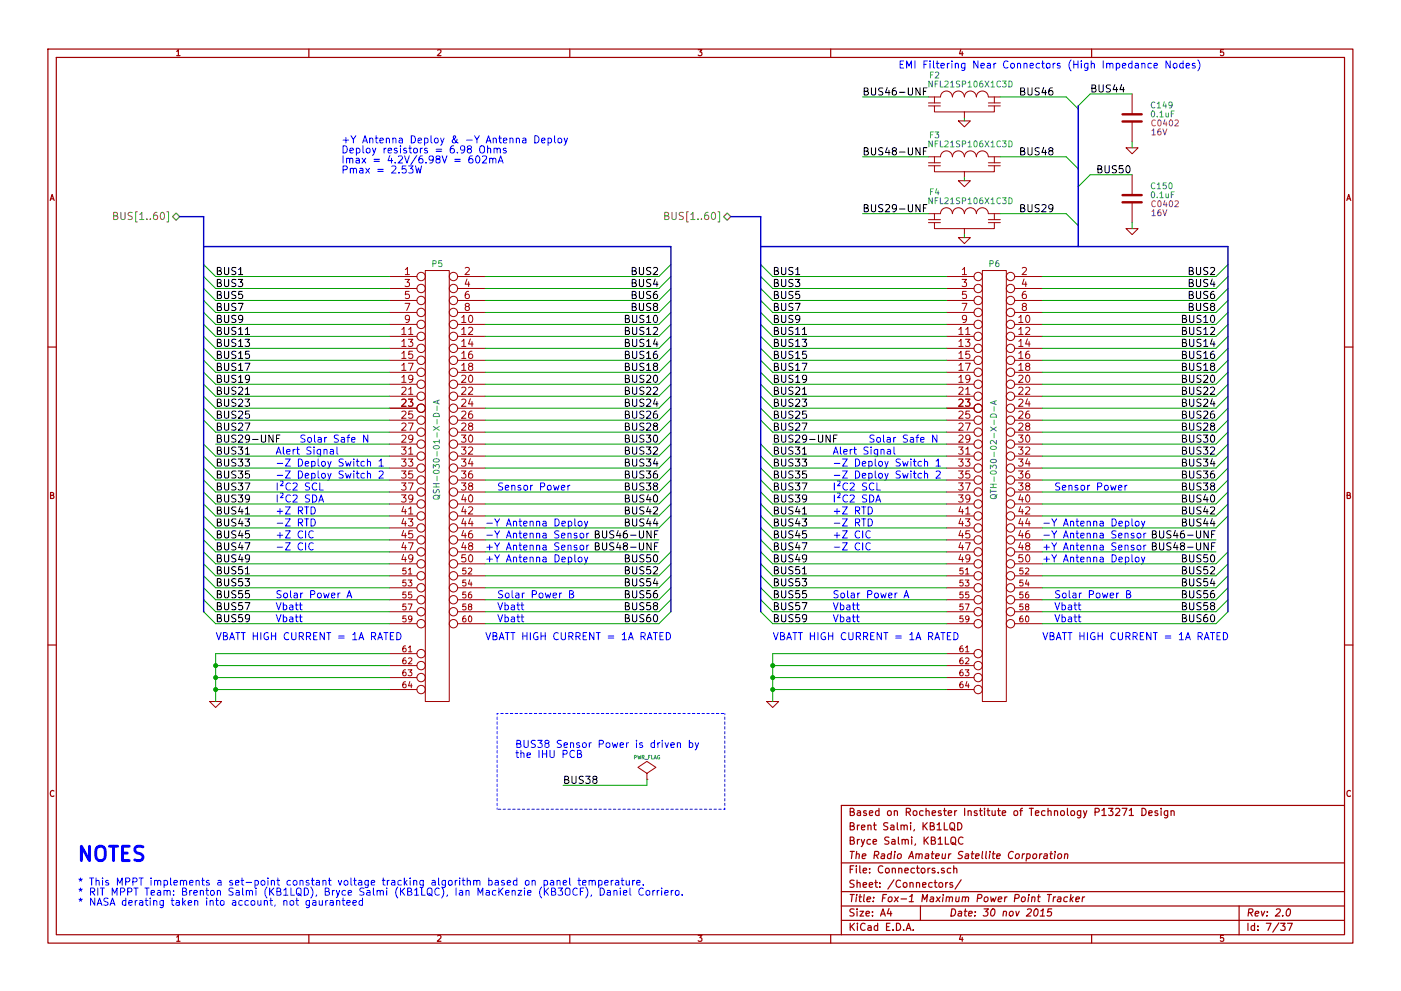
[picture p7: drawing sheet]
<svg xmlns="http://www.w3.org/2000/svg" width="297mm" height="210mm" viewBox="0 0 297 210" stroke-linecap="round" stroke-linejoin="round" font-family="sans-serif">
<g fill="none" stroke="#a00000" stroke-width=".25">
<path d="M10.2 10.4h276.6v189.7h-276.6zM11.9 12.2h273.2v186.1h-273.2zM65.5 10.4v1.8M120.8 10.4v1.8M176.1 10.4v1.8M231.4 10.4v1.8M10.2 73.6h1.7M285.1 73.6h1.7M10.2 136.8h1.7M285.1 136.8h1.7M201.4 174.8a.5 .5 0 0 1 .6-.3 .5 .5 0 0 1 .4 .6l-.1 .8-.3 .2a.53 .53 0 0 1-.6-.5zM201.7 177.8a.5 .5 0 0 1 .6-.2 .5 .5 0 0 1 .3 .5v.8l-.3 .2a.53 .53 0 0 1-.7-.5z"/>
<path d="M201.7 175.7l.8 .5M201.9 178.8l.8 .5M203 174.5a.77 .77 0 0 1 .9 .8 .77 .77 0 0 1-.9 .8zM204.2 177.7a.72 .72 0 0 0-1 .5 .72 .72 0 0 0 .7 .9l.3-.1M236.5 171.6l.6-.1 .3 .4-.9 1.1h.9M237.9 171.5h1l-.6 1.5M239.4 171.9l.5-.4v1.5M239.4 173h.9M242.1 171.5a.77 .77 0 0 1 .9 .8 .77 .77 0 0 1-.9 .7zM243.6 172.5l.7-.1-.1-.3-.4-.1-.2 .2v.7h.6M245.4 172.1l-.3-.1-.2 .2v.2l.5 .2v.3h-.5M246.2 171.5v.1"/>
<path d="M246.2 172v1M247.6 172v1.2l-.3 .3h-.4M247.6 172.1l-.5-.1-.3 .3 .1 .6 .2 .1 .5-.1M248.3 172.2l.1-.1a.36 .36 0 0 1 .5 .1v.8M248.3 172v1M285.1 170.9h-106.7v27.4M65.5 198.3v1.8M120.8 198.3v1.8M176.1 198.3v1.8M178.4 183.1h106.7M178.4 189.2h106.7M178.4 195.3h106.7"/>
<path d="M178.4 192.2h106.7M188.5 192.8l-.4 1h1M188.8 193.3v1.1M192.1 197.4l.5-1.5 .5 1.5M192.3 197h.7M193.6 197.3v.1M195.1 192.2v3.1M199.1 187.4l.3-.2 .4 .2v.7l-.2 .2-.5-.2zM200.2 184.3l-.4-.1-.2 .2 .1 .2 .5 .2v.3h-.6M200.5 187.2v1.1M200.9 187.2l-.4 .3M201.6 184.3l-.5-.1-.3 .3 .1 .6 .2 .1 .5-.1"/>
<path d="M202 187.3l-.4-.1-.2 .3v.2l.6 .1v.4h-.6M202.2 184.3h.1a.36 .36 0 0 1 .6 .1v.8M202.2 183.7v1.5M203.8 186.7l-1.3 1.9M219.1 181.3l.3-.2 .4 .2-.1 .7-.3 .2-.4-.2zM219.4 193l.3-.2a.78 .78 0 0 1 .5 .7 .78 .78 0 0 1-.4 .7l-.3 .2-.3-.3v-.7zM220.5 181.1l-.1 1.1M220.5 194.4h.9M220.7 193.3l.5-.5-.2 1.6M220.9 181.1l-.5 .4M221.4 181.2h.6v1M222 181.5l-.6 .2-.1 .3 .2 .2 .5-.1"/>
<path d="M222.1 189.8h.8M222.5 189.8l-.2 1.5M222.6 181.1h.6M222.9 180.6l-.2 1.4 .4 .2M223 192.8h-.8l-.1 .8 .2-.2 .5 .1 .2 .2-.2 .5-.2 .2-.6-.2M223.4 190.3l-.1 1M223.7 181.1l-.2 1.1M223.7 180.6v.2M223.8 190.3l-.5 .3M224.3 190.4h.6v.9M224.4 181.3l.2-.2 .4 .2-.1 .7-.2 .2-.4-.2zM224.9 190.7l-.6 .1-.1 .3 .2 .2 .5-.1"/>
<path d="M225.8 181.3l.2-.2 .3 .1v1M225.8 181.1l-.1 1.1M226.3 190.4l-.4-.1-.3 .3v.6l.2 .1 .4-.1M227.1 189.8l-.2 1.5M227.1 190.7l.4 .6M227.6 190.3l-.7 .6M228.1 190.8l.8-.1-.1-.3h-.6l-.1 .7 .2 .2 .4-.1M229.5 190.3l-.1 1M230 190.3l-.5 .3M231.4 198.3v1.8M262.7 192.2v6.1M271.5 195.9h1l-.5 .6 .4 .1v.7l-.2 .1-.7-.1"/>
<path d="M272.9 193l.3-.2a.78 .78 0 0 1 .5 .7 .78 .78 0 0 1-.3 .7l-.4 .2-.3-.3v-.7zM273 195.9h1l-.7 1.5"/>
</g>
<g fill="none" stroke="#a00000" stroke-width=".21">
<path d="M240 19.9v4.4M196.8 20.6h2.6a1.26 1.26 0 0 1 1.3-1.3 1.26 1.26 0 0 1 1.2 1.3 1.27 1.27 0 0 1 1.3-1.3 1.27 1.27 0 0 1 1.3 1.3 1.27 1.27 0 0 1 1.2-1.3 1.27 1.27 0 0 1 1.3 1.3M196.8 33.3h2.6a1.26 1.26 0 0 1 1.3-1.3 1.26 1.26 0 0 1 1.2 1.3 1.27 1.27 0 0 1 1.3-1.3 1.27 1.27 0 0 1 1.3 1.3 1.27 1.27 0 0 1 1.2-1.3 1.27 1.27 0 0 1 1.3 1.3M196.8 22.5h2.6M196.8 21.8h2.6M196.8 35.2h2.6M196.8 34.5h2.6M198.1 22.5v1.2h6.4M198.1 35.2v1.2h6.4M198.1 20.6v1.2M198.1 33.3v1.2M203.2 25.6h2.5l-1.2 1.3z"/>
<path d="M203.2 38.3h2.5l-1.2 1.3zM204.5 23.7v1.3M204.5 36.4v1.3M207 20.6a1.26 1.26 0 0 1 1.3-1.3 1.26 1.26 0 0 1 1.2 1.3h2.6M207 33.3a1.26 1.26 0 0 1 1.3-1.3 1.26 1.26 0 0 1 1.2 1.3h2.6M209.5 22.5h2.6M209.5 21.8h2.6M209.5 35.2h2.6M209.5 34.5h2.6M210.8 22.5v1.2h-6.3M210.8 35.2v1.2h-6.3M210.8 20.6v1.2"/>
<path d="M210.8 33.3v1.2M238.8 31.4h2.5l-1.3 1.2zM240 25.8v4.3M240 37.1v4.3M82.5 58.7h5.9M90.2 57.4h5v91.4h-5zM97 58.7h5.9M196.8 45.3h2.6a1.26 1.26 0 0 1 1.3-1.2 1.26 1.26 0 0 1 1.2 1.2 1.27 1.27 0 0 1 1.3-1.2 1.27 1.27 0 0 1 1.3 1.2 1.27 1.27 0 0 1 1.2-1.2 1.27 1.27 0 0 1 1.3 1.2M196.8 47.2h2.6M196.8 46.6h2.6M198.1 47.2v1.3h6.4M198.1 45.3v1.3"/>
<path d="M200.7 58.7h5.8M203.2 50.4h2.5l-1.2 1.3zM204.5 48.5v1.3M207 45.3a1.26 1.26 0 0 1 1.3-1.2 1.26 1.26 0 0 1 1.2 1.2h2.6M208.3 57.4h5.1v91.4h-5.1zM209.5 47.2h2.6M209.5 46.6h2.6M210.8 47.2v1.3h-6.3M210.8 45.3v1.3M215.1 58.7h5.9M238.8 48.5h2.5l-1.3 1.3zM240 42.9v4.3"/>
<path d="M82.5 61.2h5.9M82.5 63.7h5.9M82.5 66.3h5.9M82.5 68.8h5.9M82.5 71.4h5.9M82.5 73.9h5.9M82.5 76.4h5.9M82.5 79h5.9M97 61.2h5.9M97 63.7h5.9M97 66.3h5.9M97 68.8h5.9"/>
<path d="M97 71.4h5.9M97 73.9h5.9M97 76.4h5.9M97 79h5.9M200.7 61.2h5.8M200.7 63.7h5.8M200.7 66.3h5.8M200.7 68.8h5.8M200.7 71.4h5.8M200.7 73.9h5.8M200.7 76.4h5.8M200.7 79h5.8"/>
<path d="M215.1 61.2h5.9M215.1 63.7h5.9M215.1 66.3h5.9M215.1 68.8h5.9M215.1 71.4h5.9M215.1 73.9h5.9M215.1 76.4h5.9M215.1 79h5.9M82.5 81.5h5.9M82.5 94.2h5.9M82.5 84.1h5.9M82.5 96.8h5.9"/>
<path d="M82.5 86.6h5.9M82.5 99.3h5.9M82.5 89.1h5.9M82.5 91.7h5.9M97 81.5h5.9M97 94.2h5.9M97 84.1h5.9M97 96.8h5.9M97 86.6h5.9M97 99.3h5.9M97 89.1h5.9M97 91.7h5.9"/>
<path d="M200.7 81.5h5.8M200.7 94.2h5.8M200.7 84.1h5.8M200.7 96.8h5.8M200.7 86.6h5.8M200.7 99.3h5.8M200.7 89.1h5.8M200.7 91.7h5.8M215.1 81.5h5.9M215.1 94.2h5.9M215.1 84.1h5.9M215.1 96.8h5.9"/>
<path d="M215.1 86.6h5.9M215.1 99.3h5.9M215.1 89.1h5.9M215.1 91.7h5.9M82.5 106.9h5.9M82.5 119.6h5.9M82.5 109.5h5.9M82.5 112h5.9M82.5 101.8h5.9M82.5 114.5h5.9M82.5 104.4h5.9M82.5 117.1h5.9"/>
<path d="M97 106.9h5.9M97 119.6h5.9M97 109.5h5.9M97 112h5.9M97 101.8h5.9M97 114.5h5.9M97 104.4h5.9M97 117.1h5.9M200.7 106.9h5.8M200.7 119.6h5.8M200.7 109.5h5.8M200.7 112h5.8"/>
<path d="M200.7 101.8h5.8M200.7 114.5h5.8M200.7 104.4h5.8M200.7 117.1h5.8M215.1 106.9h5.9M215.1 119.6h5.9M215.1 109.5h5.9M215.1 112h5.9M215.1 101.8h5.9M215.1 114.5h5.9M215.1 104.4h5.9M215.1 117.1h5.9"/>
<path d="M82.5 132.3h5.9M82.5 122.2h5.9M82.5 138.7h5.9M82.5 124.7h5.9M82.5 127.2h5.9M82.5 129.8h5.9M97 132.3h5.9M97 122.2h5.9M97 124.7h5.9M97 127.2h5.9M97 129.8h5.9M200.7 132.3h5.8"/>
<path d="M200.7 122.2h5.8M200.7 138.7h5.8M200.7 124.7h5.8M200.7 127.2h5.8M200.7 129.8h5.8M215.1 132.3h5.9M215.1 122.2h5.9M215.1 124.7h5.9M215.1 127.2h5.9M215.1 129.8h5.9M44.4 148.8h2.6l-1.3 1.3zM82.5 141.2h5.9"/>
<path d="M82.5 143.8h5.9M82.5 146.3h5.9M162.6 148.8h2.5l-1.3 1.3zM200.7 141.2h5.8M200.7 143.8h5.8M200.7 146.3h5.8M137.2 165.3h.1M137.2 164.1l1.9-1.3-1.9-1.3-1.9 1.3 1.9 1.3v1.2"/>
<circle cx="89.3" cy="58.7" r=".89"/>
<circle cx="96.1" cy="58.7" r=".89"/>
<circle cx="207.4" cy="58.7" r=".89"/>
<circle cx="214.2" cy="58.7" r=".89"/>
<circle cx="89.3" cy="61.2" r=".89"/>
<circle cx="89.3" cy="71.4" r=".89"/>
<circle cx="89.3" cy="68.8" r=".89"/>
<circle cx="89.3" cy="73.9" r=".89"/>
<circle cx="89.3" cy="76.4" r=".89"/>
<circle cx="89.3" cy="63.7" r=".89"/>
<circle cx="89.3" cy="79" r=".89"/>
<circle cx="89.3" cy="66.3" r=".89"/>
<circle cx="96.1" cy="61.2" r=".89"/>
<circle cx="96.1" cy="68.8" r=".89"/>
<circle cx="96.1" cy="66.3" r=".89"/>
<circle cx="96.1" cy="73.9" r=".89"/>
<circle cx="96.1" cy="63.7" r=".89"/>
<circle cx="96.1" cy="76.4" r=".89"/>
<circle cx="96.1" cy="79" r=".89"/>
<circle cx="96.1" cy="71.4" r=".89"/>
<circle cx="207.4" cy="63.7" r=".89"/>
<circle cx="207.4" cy="71.4" r=".89"/>
<circle cx="207.4" cy="66.3" r=".89"/>
<circle cx="207.4" cy="79" r=".89"/>
<circle cx="207.4" cy="61.2" r=".89"/>
<circle cx="207.4" cy="68.8" r=".89"/>
<circle cx="207.4" cy="73.9" r=".89"/>
<circle cx="207.4" cy="76.4" r=".89"/>
<circle cx="214.2" cy="61.2" r=".89"/>
<circle cx="214.2" cy="66.3" r=".89"/>
<circle cx="214.2" cy="79" r=".89"/>
<circle cx="214.2" cy="76.4" r=".89"/>
<circle cx="214.2" cy="71.4" r=".89"/>
<circle cx="214.2" cy="63.7" r=".89"/>
<circle cx="214.2" cy="68.8" r=".89"/>
<circle cx="214.2" cy="73.9" r=".89"/>
<circle cx="89.3" cy="86.6" r=".89"/>
<circle cx="89.3" cy="81.5" r=".89"/>
<circle cx="89.3" cy="94.2" r=".89"/>
<circle cx="89.3" cy="89.1" r=".89"/>
<circle cx="89.3" cy="91.7" r=".89"/>
<circle cx="89.3" cy="84.1" r=".89"/>
<circle cx="89.3" cy="96.8" r=".89"/>
<circle cx="89.3" cy="99.3" r=".89"/>
<circle cx="96.1" cy="84.1" r=".89"/>
<circle cx="96.1" cy="94.2" r=".89"/>
<circle cx="96.1" cy="96.8" r=".89"/>
<circle cx="96.1" cy="91.7" r=".89"/>
<circle cx="96.1" cy="81.5" r=".89"/>
<circle cx="96.1" cy="86.6" r=".89"/>
<circle cx="96.1" cy="89.1" r=".89"/>
<circle cx="96.1" cy="99.3" r=".89"/>
<circle cx="207.4" cy="91.7" r=".89"/>
<circle cx="207.4" cy="89.1" r=".89"/>
<circle cx="207.4" cy="86.6" r=".89"/>
<circle cx="207.4" cy="84.1" r=".89"/>
<circle cx="207.4" cy="99.3" r=".89"/>
<circle cx="207.4" cy="81.5" r=".89"/>
<circle cx="207.4" cy="94.2" r=".89"/>
<circle cx="207.4" cy="96.8" r=".89"/>
<circle cx="214.2" cy="91.7" r=".89"/>
<circle cx="214.2" cy="99.3" r=".89"/>
<circle cx="214.2" cy="96.8" r=".89"/>
<circle cx="214.2" cy="81.5" r=".89"/>
<circle cx="214.2" cy="86.6" r=".89"/>
<circle cx="214.2" cy="94.2" r=".89"/>
<circle cx="214.2" cy="84.1" r=".89"/>
<circle cx="214.2" cy="89.1" r=".89"/>
<circle cx="89.3" cy="119.6" r=".89"/>
<circle cx="89.3" cy="112" r=".89"/>
<circle cx="89.3" cy="117.1" r=".89"/>
<circle cx="89.3" cy="101.8" r=".89"/>
<circle cx="89.3" cy="104.4" r=".89"/>
<circle cx="89.3" cy="109.5" r=".89"/>
<circle cx="89.3" cy="106.9" r=".89"/>
<circle cx="89.3" cy="114.5" r=".89"/>
<circle cx="96.1" cy="104.4" r=".89"/>
<circle cx="96.1" cy="119.6" r=".89"/>
<circle cx="96.1" cy="117.1" r=".89"/>
<circle cx="96.1" cy="112" r=".89"/>
<circle cx="96.1" cy="106.9" r=".89"/>
<circle cx="96.1" cy="114.5" r=".89"/>
<circle cx="96.1" cy="109.5" r=".89"/>
<circle cx="96.1" cy="101.8" r=".89"/>
<circle cx="207.4" cy="112" r=".89"/>
<circle cx="207.4" cy="109.5" r=".89"/>
<circle cx="207.4" cy="117.1" r=".89"/>
<circle cx="207.4" cy="106.9" r=".89"/>
<circle cx="207.4" cy="104.4" r=".89"/>
<circle cx="207.4" cy="101.8" r=".89"/>
<circle cx="207.4" cy="114.5" r=".89"/>
<circle cx="207.4" cy="119.6" r=".89"/>
<circle cx="214.2" cy="106.9" r=".89"/>
<circle cx="214.2" cy="119.6" r=".89"/>
<circle cx="214.2" cy="112" r=".89"/>
<circle cx="214.2" cy="114.5" r=".89"/>
<circle cx="214.2" cy="104.4" r=".89"/>
<circle cx="214.2" cy="109.5" r=".89"/>
<circle cx="214.2" cy="117.1" r=".89"/>
<circle cx="214.2" cy="101.8" r=".89"/>
<circle cx="89.3" cy="132.3" r=".89"/>
<circle cx="89.3" cy="138.7" r=".89"/>
<circle cx="89.3" cy="129.8" r=".89"/>
<circle cx="89.3" cy="127.2" r=".89"/>
<circle cx="89.3" cy="122.2" r=".89"/>
<circle cx="89.3" cy="124.7" r=".89"/>
<circle cx="96.1" cy="132.3" r=".89"/>
<circle cx="96.1" cy="129.8" r=".89"/>
<circle cx="96.1" cy="127.2" r=".89"/>
<circle cx="96.1" cy="124.7" r=".89"/>
<circle cx="96.1" cy="122.2" r=".89"/>
<circle cx="207.4" cy="132.3" r=".89"/>
<circle cx="207.4" cy="138.7" r=".89"/>
<circle cx="207.4" cy="129.8" r=".89"/>
<circle cx="207.4" cy="127.2" r=".89"/>
<circle cx="207.4" cy="124.7" r=".89"/>
<circle cx="207.4" cy="122.2" r=".89"/>
<circle cx="214.2" cy="132.3" r=".89"/>
<circle cx="214.2" cy="129.8" r=".89"/>
<circle cx="214.2" cy="127.2" r=".89"/>
<circle cx="214.2" cy="124.7" r=".89"/>
<circle cx="214.2" cy="122.2" r=".89"/>
<circle cx="89.3" cy="141.2" r=".89"/>
<circle cx="89.3" cy="143.8" r=".89"/>
<circle cx="89.3" cy="146.3" r=".89"/>
<circle cx="207.4" cy="141.2" r=".89"/>
<circle cx="207.4" cy="143.8" r=".89"/>
<circle cx="207.4" cy="146.3" r=".89"/>
</g>
<g fill="none" stroke="#00a0a0" stroke-width=".21">
<path d="M197.7 17.2v1.3l-.7-1.3v1.3M213.9 17.2a.64 .64 0 0 1 .7 .6 .64 .64 0 0 1-.7 .7zM197.7 29.9v1.3l-.7-1.3v1.3M213.9 29.9a.64 .64 0 0 1 .7 .6 .64 .64 0 0 1-.7 .7zM197.7 42v1.2l-.7-1.2v1.2M213.9 42a.64 .64 0 0 1 .7 .6 .64 .64 0 0 1-.7 .6zM92.7 86.2v.9M92.8 85v.6M93.1 84.9l-1.2 .4 1.2 .4M210.8 86.3v.9M210.9 85.1v.6M211.3 85l-1.3 .4 1.3 .4"/>
<path d="M91.9 105.3l.4-.2 .8 .2v.3l-.1 .3h-.7a.44 .44 0 0 1-.4-.5zM91.9 103.9v.5l.1 .1h.4l.3-.6h.2l.2 .2v.5M93.3 105l-.5 .7M210 103.9v.7M210 104.2h1.3M210.1 105.1l.3-.2 .8 .2 .1 .4-.2 .2-.7 .1a.44 .44 0 0 1-.4-.5zM211.4 104.9l-.5 .7"/>
</g>
<path d="M24.1 45.8l.7-.1 .1-.2-.1-.3-.7-.1v1.5h.6l.2-.1 .1-.4-.4-.3M140.9 45.8l.7-.1 .2-.2-.1-.3-.8-.1v1.5h.6l.3-.1v-.4l-.3-.3" fill="none" stroke="#808000" stroke-width=".21"/>
<path d="M36.6 46l.7-.8 .8 .8-.8 .7zM153.4 46l.8-.8 .7 .8-.7 .7z" fill="none" stroke="#808000" stroke-width=".25"/>
<g fill="none" stroke="#000" stroke-width=".21">
<path d="M195.8 19.4h.5M196.5 18.6h-.7v1.6M195.8 32.1h.5M196.5 31.3h-.7v1.6M195.8 44.1h.5M196.5 43.4h-.7v1.5M52 71h.9M170.1 71h.9M52 83.7h.9M52 96.4h.9M58.6 93h.5M59.4 92.3h-.8v1.5"/>
<path d="M170.1 83.7h.9M170.1 96.4h.9M176.7 93h.5M177.5 92.3h-.8v1.5M52 109.1h.9M126.2 115.9l.7-.1 .1-.2-.1-.3-.7-.1v1.5h.6l.2-.1 .1-.4-.4-.3M126.2 113.4l.7-.1 .1-.3-.1-.2-.7-.2v1.5h.6l.2-.1 .1-.4-.4-.2M170.1 109.1h.9M244.3 113.4l.7-.1 .1-.3v-.2l-.8-.2v1.5h.6l.2-.1 .1-.4-.4-.2M244.3 115.9l.7-.1 .1-.2v-.3l-.8-.1v1.5h.6l.2-.1 .1-.4-.4-.3M52 121.8h.9M170.1 121.8h.9"/>
</g>
<g fill="none" stroke="#00f" stroke-width=".21">
<path d="M244.1 13.5l-.4-.1-.3 .3 .1 .6 .2 .1h.4M244.7 13.9l.7-.1-.1-.3-.4-.1-.2 .3 .1 .7h.5M248.1 12.9v1.5l-.9-1.5v1.5M248.8 13.6l.2-.2 .5 .2v.7l-.2 .1-.5-.1zM250.9 13.5l-.5-.1-.3 .3 .1 .6 .2 .1h.5M250.9 12.9v1.5M251.5 13.9l.7-.1-.1-.3-.4-.1-.2 .3 .1 .7h.5M253.4 13.5l-.4-.1-.2 .3 .1 .2 .5 .1v.4h-.6M254 12.7a1.75 1.75 0 0 1 0 2.3M86.6 35.2h1l-.5 .6 .4 .1v.7l-.2 .1-.7-.1M88.1 35.2l.3 1.5 .3-1.1 .3 1.1 .4-1.5M100.1 33.1h-.4a.99 .99 0 0 0 0 1.5l.5-.1 .1-.5-.3-.4-.5 .1-.1 .3"/>
<path d="M101 33.2l.2-.1a.81 .81 0 0 1 .5 .7 .81 .81 0 0 1-.5 .8l-.2-.1-.2-.5zM101.8 31.2a.5 .5 0 0 1 .6-.3 .5 .5 0 0 1 .3 .5v.9l-.3 .2a.53 .53 0 0 1-.7-.6zM102.3 33.2l.6-.1 .3 .4-1 1.1h1M103.4 31.6l.1-.1a.36 .36 0 0 1 .5 .2v.8M103.4 30.9v1.6M103.8 33.7l.1-.1a.36 .36 0 0 1 .6 .2v.8M103.8 33.6v1M104.5 33.8a.35 .35 0 0 1 .3-.2 .35 .35 0 0 1 .3 .2v.8M104.7 31.6l.1-.1a.36 .36 0 0 1 .6 .2v.8M104.7 31.4v1.1M105.4 31.7a.35 .35 0 0 1 .3-.3 .35 .35 0 0 1 .4 .3v.8M105.6 34.6l.5-1.5 .6 1.5"/>
<path d="M105.8 34.2h.7M107.3 31.5l-.4-.1-.2 .3 .1 .2 .5 .1v.4h-.6M113.4 28.8a.77 .77 0 0 1 .9 .8 .77 .77 0 0 1-.9 .7zM114.8 29.8l.8-.1-.1-.3-.4-.1-.3 .2 .1 .7h.6M116.2 29.4l.4-.1 .3 .3v.6l-.3 .1-.4-.1M116.2 29.3v1.5M117.6 28.8v1.3l.2 .2M118.4 29.5l.2-.2 .4 .2v.7l-.2 .1-.4-.1zM119.6 29.3l.4 1M120.3 29.3l-.5 1.4-.2 .1M70.1 95.4h.5l.1 1M70.7 95.7l-.6 .2a.3 .3 0 0 0 .1 .5l.5-.1"/>
<path d="M71.4 94.8v1.4l.3 .2M77.3 98l-.5-.1-.3 .3 .1 .6 .2 .1 .5-.1M77.9 98h.1a.36 .36 0 0 1 .6 .1v.8M77.9 97.4v1.5M77.9 99.9v1.5M78 92.3v1.5l-.9-1.5v1.5M80.4 97.8l.4-.4v1.5M80.4 98.9h.9M188.2 95.4h.5l.1 1M188.8 95.7l-.6 .2a.3 .3 0 0 0 .1 .5l.5-.1M189.5 94.8v1.4l.3 .2M195.4 98l-.5-.1-.3 .3 .1 .6 .2 .1 .5-.1"/>
<path d="M196 98h.1a.36 .36 0 0 1 .6 .1v.8M196 97.4v1.5M196 99.9v1.5M198.5 97.8l.4-.4v1.5M198.5 98.9h.9M198.6 92.3v1.5l-.9-1.5v1.5M66 107.5a.77 .77 0 0 1 .9 .8 .77 .77 0 0 1-.9 .8zM66 110.1a.77 .77 0 0 1 .9 .7 .77 .77 0 0 1-.9 .8zM66.4 112.8a.72 .72 0 0 0-1 .5 .72 .72 0 0 0 .7 .8l.3-.1M66.4 115.3a.72 .72 0 0 0-1 .5 .72 .72 0 0 0 .7 .9l.3-.1M67.6 106.5l.5-1.5 .5 1.5M67.7 106.1h.8"/>
<path d="M67.8 102.5v1.5h.7M77.3 100.5l-.5-.1-.3 .3 .1 .6 .2 .1h.5M77.9 100.6l.1-.1a.36 .36 0 0 1 .6 .2v.7M80.4 100.1l.5-.2 .4 .4-1 1.1h1M119 103.5l.8-.2-.1-.3h-.4l-.3 .2 .1 .7h.6M120.4 103v1M120.8 103l-.4 .3M121.9 117.7v1.3l.2 .2M121.9 110.1v1.3l.2 .2M122.3 113.2l-.4-.1-.2 .3 .1 .2 .5 .1v.4h-.6M122.3 115.7h-.4l-.2 .2 .1 .2 .5 .2v.3h-.6M122.7 118.4l.2-.2 .4 .2v.7l-.2 .1-.4-.1z"/>
<path d="M122.7 110.7l.2-.1 .4 .1v.8l-.2 .1-.4-.1zM123 113.3l.3-.2 .4 .2v.7l-.2 .1-.5-.1zM123 115.8l.3-.1 .4 .1v.8l-.2 .1-.5-.1zM123.9 118.2l.4 1M123.9 110.6l.4 1M124.4 113.1v1M124.4 115.7v1M124.6 118.2l-.5 1.4-.2 .1M124.6 110.6l-.5 1.4-.2 .1M124.8 113.1l-.4 .3M124.8 115.7l-.4 .3M184.1 107.5a.77 .77 0 0 1 .9 .8 .77 .77 0 0 1-.9 .8z"/>
<path d="M184.1 110.1a.77 .77 0 0 1 .9 .7 .77 .77 0 0 1-.9 .8zM184.5 112.8a.72 .72 0 0 0-1 .5 .72 .72 0 0 0 .7 .8l.3-.1M184.5 115.3a.72 .72 0 0 0-1 .5 .72 .72 0 0 0 .7 .9l.3-.1M185.7 106.5l.5-1.5 .5 1.5M185.8 106.1h.8M185.9 102.5v1.5h.7M195.4 100.5l-.5-.1-.3 .3 .1 .6 .2 .1h.5M196 100.6l.1-.1a.36 .36 0 0 1 .6 .2v.7M198.5 100.1l.6-.2 .3 .4-1 1.1h1M237.1 103.5l.8-.2-.1-.3h-.4l-.3 .2 .1 .7h.6M238.5 103v1M238.9 103l-.4 .3"/>
<path d="M240 117.7v1.3l.2 .2M240 110.1v1.3l.2 .2M240.4 113.2l-.3-.1-.3 .3 .1 .2 .5 .1v.4h-.6M240.4 115.7h-.3l-.3 .2 .1 .2 .5 .2v.3h-.6M240.8 118.4l.2-.2 .4 .2v.7l-.2 .1-.4-.1zM240.8 110.7l.2-.1 .4 .1v.8l-.2 .1-.4-.1zM241.1 113.3l.3-.2 .4 .2v.7l-.2 .1-.5-.1zM241.1 115.8l.3-.1 .4 .1v.8l-.2 .1-.5-.1zM242 118.2l.4 1M242 110.6l.4 1M242.5 113.1v1M242.5 115.7v1"/>
<path d="M242.7 118.2l-.5 1.4-.2 .1M242.7 110.6l-.5 1.4-.2 .1M243 113.1l-.5 .3M243 115.7l-.5 .3M73.6 126.8l.5-1.5 .5 1.5M73.7 126.4h.7M82.8 134.9h.5M83.5 134.2h-.7v1.5h.7M84.1 134.2a.77 .77 0 0 1 .9 .8 .77 .77 0 0 1-.9 .7zM120.8 126.1l.6-.1 .2-.3-.1-.2-.7-.2v1.5h.5l.3-.1v-.4l-.3-.2M139.9 134.9h.5M140.6 134.2h-.7v1.5h.7"/>
<path d="M141.3 134.2a.77 .77 0 0 1 .9 .8 .77 .77 0 0 1-.9 .7zM191.7 126.8l.5-1.5 .5 1.5M191.8 126.4h.7M200.9 134.9h.5M201.6 134.2h-.7v1.5h.7M202.2 134.2a.77 .77 0 0 1 .9 .8 .77 .77 0 0 1-.9 .7zM238.9 126.1l.6-.1 .2-.3-.1-.2-.7-.2v1.5h.5l.3-.1 .1-.4-.4-.2M258 134.9h.5M258.7 134.2h-.7v1.5h.7M259.4 134.2a.77 .77 0 0 1 .9 .8 .77 .77 0 0 1-.9 .7zM122.4 159.9h.7l.1-.3v-.2l-.8-.2v1.5h.6l.2-.1 .1-.4-.4-.3M142.2 158.1l.8-.1-.1-.3-.4-.1-.3 .2 .1 .7h.6"/>
<path d="M143.6 157.7h.1a.36 .36 0 0 1 .6 .1v.8M143.6 157.6v1M146.2 157.7l.4-.1 .3 .3-.1 .6-.2 .1-.4-.1M146.2 157.1v1.5M147.4 157.6l.4 1M148.1 157.6l-.5 1.4-.2 .1M66.3 191.1h.6l.1 1M67 191.4l-.7 .2a.3 .3 0 0 0 .2 .5l.5-.1M67.7 191.1l.1 .9 .3 .1 .3-.2M68.4 191.1v1M69.1 191.1v1M69.5 191.1l-.4 .3"/>
<path d="M70 191.1h.6l.1 1M70.7 191.4l-.7 .2a.3 .3 0 0 0 .2 .5l.5-.1M71.4 191.2l.1-.1a.36 .36 0 0 1 .5 .2v.8M71.4 191.1v1M72.7 190.5v1.4l.4 .2M73.5 191.6l.8-.2-.1-.3h-.4l-.3 .2 .1 .7h.6M74.8 191.6l.8-.2-.1-.3h-.4l-.3 .2 .1 .7h.6M76.9 191.1h-.5l-.3 .3 .1 .5 .2 .2 .5-.1M76.9 190.5v1.6M111.5 186.9l.2-.1 .4 .1v.8l-.2 .1-.4-.1zM112.8 186.9h.1a.36 .36 0 0 1 .6 .1v.8M112.8 186.8v1"/>
<path d="M115.4 186.9l.4-.1 .3 .3-.1 .6-.2 .1-.4-.1M115.4 186.8v1.5M116.7 186.9h.6l.1 .9M117.4 187.2l-.7 .1a.3 .3 0 0 0 .2 .5l.5-.1M118.1 186.9h.1a.36 .36 0 0 1 .6 .1v.8M118.1 186.8v1M119.4 187.3l.7-.1v-.3l-.5-.1-.2 .2 .1 .7h.6M120.8 186.3v1.3l.2 .2M122.5 186.8h.6M122.7 186.3v1.3l.4 .2M123.5 187.3l.8-.1-.1-.3-.5-.1-.2 .2 .1 .7h.6M124.2 188.2a1.75 1.75 0 0 1 0 2.3"/>
<path d="M124.9 186.9h.1a.36 .36 0 0 1 .6 .1v.8M124.9 186.8v1M125.4 189.9l-.1 .3M125.6 187a.35 .35 0 0 1 .3-.2 .35 .35 0 0 1 .3 .2v.8M126.9 186.9l.5-.1 .3 .3-.1 .6-.2 .1-.5-.1M126.9 186.8v1.5M127.3 188.4a.77 .77 0 0 1 .8 .8 .77 .77 0 0 1-.8 .7zM128.2 187.3l.8-.1-.1-.3-.5-.1-.2 .2 .1 .7h.6M128.8 189h.6v.9M129.4 189.3l-.6 .1a.3 .3 0 0 0 .1 .5h.5M129.6 186.8v1M130 186.8l-.4 .3"/>
<path d="M130.1 189.1l.1-.1a.36 .36 0 0 1 .6 .1v.8M130.1 188.9v1M130.5 186.9h.6l.1 .9M131.2 187.2l-.7 .1a.3 .3 0 0 0 .2 .5l.5-.1M131.5 188.4v.2M131.5 188.9v1M131.7 186.8h.6M131.9 186.3v1.3l.4 .2M132.2 189.4l.7-.1-.1-.3-.4-.1-.2 .2 .1 .8h.5M132.8 186.8v.9l.4 .1 .2-.1M133.4 186.8v1M133.6 188.4v1.3l.2 .2"/>
<path d="M134.1 186.8v1M134.6 186.8l-.5 .3M135 187.3l.7-.1v-.3l-.5-.1-.2 .2 .1 .7h.6M136.4 187.7v.1M136.4 188.6a.72 .72 0 0 0-1 .5 .72 .72 0 0 0 .7 .8l.3-.1M137 189.1l.3-.2 .4 .2v.7l-.2 .1-.5-.1zM138.4 188.9v1M138.8 188.9l-.4 .3M139.3 188.9v1M139.8 188.9l-.5 .3M140.3 188.4v.2M140.3 188.9v1"/>
<path d="M140.9 189.4l.8-.1-.1-.3-.4-.1-.3 .2 .1 .8h.6M142.3 188.9v1M142.7 188.9l-.4 .3M143.3 189l.4-.1 .3 .3v.5l-.3 .2-.5-.2zM144.6 189.8v.1"/>
</g>
<g fill="none" stroke="#00a000" stroke-width=".21">
<path d="M240 19.9h-8.9l-2.5 2.6M182.9 20.6h13.9M182.9 33.3h13.9M204.5 25v.6M204.5 37.7v.6M212.1 20.6h14l2.5 2.5M212.1 33.3h14l2.5 2.5M240 37.1h-8.9l-2.5 2.5M240 30.1v1.3M43.2 58.7l2.5 2.5h36.8M43.2 56.1l2.5 2.6h36.8M142.2 56.1l-2.5 2.6h-36.8"/>
<path d="M142.2 58.7l-2.5 2.5h-36.8M161.3 56.1l2.5 2.6h36.9M161.3 58.7l2.5 2.5h36.9M182.9 45.3h13.9M204.5 49.8v.6M212.1 45.3h14l2.5 2.6M240 47.2v1.3M260.3 56.1l-2.5 2.6h-36.8M260.3 58.7l-2.5 2.5h-36.8M43.2 68.8l2.5 2.6h36.8M43.2 71.4l2.5 2.5h36.8M43.2 73.9l2.5 2.5h36.8"/>
<path d="M43.2 76.4l2.5 2.6h36.8M43.2 79l2.5 2.5h36.8M43.2 66.3l2.5 2.5h36.8M43.2 63.7l2.5 2.6h36.8M43.2 61.2l2.5 2.5h36.8M142.2 61.2l-2.5 2.5h-36.8M142.2 63.7l-2.5 2.6h-36.8M142.2 66.3l-2.5 2.5h-36.8M142.2 68.8l-2.5 2.6h-36.8M142.2 71.4l-2.5 2.5h-36.8M142.2 73.9l-2.5 2.5h-36.8M142.2 76.4l-2.5 2.6h-36.8"/>
<path d="M142.2 79l-2.5 2.5h-36.8M161.3 61.2l2.5 2.5h36.9M161.3 63.7l2.5 2.6h36.9M161.3 66.3l2.5 2.5h36.9M161.3 68.8l2.5 2.6h36.9M161.3 71.4l2.5 2.5h36.9M161.3 73.9l2.5 2.5h36.9M161.3 76.4l2.5 2.6h36.9M161.3 79l2.5 2.5h36.9M260.3 61.2l-2.5 2.5h-36.8M260.3 63.7l-2.5 2.6h-36.8M260.3 66.3l-2.5 2.5h-36.8"/>
<path d="M260.3 68.8l-2.5 2.6h-36.8M260.3 71.4l-2.5 2.5h-36.8M260.3 73.9l-2.5 2.5h-36.8M260.3 76.4l-2.5 2.6h-36.8M260.3 79l-2.5 2.5h-36.8M43.2 81.5l2.5 2.6h36.8M43.2 84.1l2.5 2.5h36.8M43.2 86.6l2.5 2.5h36.8M43.2 89.1l2.5 2.6h36.8M43.2 94.2l2.5 2.6h36.8M43.2 96.8l2.5 2.5h36.8M43.2 99.3l2.5 2.5h36.8"/>
<path d="M45.7 94.2h36.8M142.2 81.5l-2.5 2.6h-36.8M142.2 84.1l-2.5 2.5h-36.8M142.2 86.6l-2.5 2.5h-36.8M142.2 89.1l-2.5 2.6h-36.8M142.2 91.7l-2.5 2.5h-36.8M142.2 94.2l-2.5 2.6h-36.8M142.2 96.8l-2.5 2.5h-36.8M142.2 99.3l-2.5 2.5h-36.8M161.3 81.5l2.5 2.6h36.9M161.3 84.1l2.5 2.5h36.9M161.3 86.6l2.5 2.5h36.9"/>
<path d="M161.3 89.1l2.5 2.6h36.9M161.3 94.2l2.5 2.6h36.9M161.3 96.8l2.5 2.5h36.9M161.3 99.3l2.5 2.5h36.9M163.8 94.2h36.9M260.3 81.5l-2.5 2.6h-36.8M260.3 84.1l-2.5 2.5h-36.8M260.3 86.6l-2.5 2.5h-36.8M260.3 89.1l-2.5 2.6h-36.8M260.3 91.7l-2.5 2.5h-36.8M260.3 94.2l-2.5 2.6h-36.8M260.3 96.8l-2.5 2.5h-36.8"/>
<path d="M260.3 99.3l-2.5 2.5h-36.8M43.2 101.8l2.5 2.6h36.8M43.2 104.4l2.5 2.5h36.8M43.2 106.9l2.5 2.6h36.8M43.2 109.5l2.5 2.5h36.8M43.2 112l2.5 2.5h36.8M43.2 114.5l2.5 2.6h36.8M43.2 117.1l2.5 2.5h36.8M43.2 119.6l2.5 2.6h36.8M102.9 117.1h36.8M102.9 114.5h36.8M142.2 101.8l-2.5 2.6h-36.8"/>
<path d="M142.2 104.4l-2.5 2.5h-36.8M142.2 106.9l-2.5 2.6h-36.8M142.2 109.5l-2.5 2.5h-36.8M142.2 117.1l-2.5 2.5h-36.8M142.2 119.6l-2.5 2.6h-36.8M161.3 101.8l2.5 2.6h36.9M161.3 104.4l2.5 2.5h36.9M161.3 106.9l2.5 2.6h36.9M161.3 109.5l2.5 2.5h36.9M161.3 112l2.5 2.5h36.9M161.3 114.5l2.5 2.6h36.9M161.3 117.1l2.5 2.5h36.9"/>
<path d="M161.3 119.6l2.5 2.6h36.9M221 117.1h36.8M221 114.5h36.8M260.3 101.8l-2.5 2.6h-36.8M260.3 104.4l-2.5 2.5h-36.8M260.3 106.9l-2.5 2.6h-36.8M260.3 109.5l-2.5 2.5h-36.8M260.3 117.1l-2.5 2.5h-36.8M260.3 119.6l-2.5 2.6h-36.8M43.2 122.2l2.5 2.5h36.8M43.2 124.7l2.5 2.5h36.8M43.2 127.2l2.5 2.6h36.8"/>
<path d="M43.2 129.8l2.5 2.5h36.8M82.5 138.7h-36.8v10.1M142.2 122.2l-2.5 2.5h-36.8M142.2 124.7l-2.5 2.5h-36.8M142.2 127.2l-2.5 2.6h-36.8M142.2 129.8l-2.5 2.5h-36.8M161.3 122.2l2.5 2.5h36.9M161.3 124.7l2.5 2.5h36.9M161.3 127.2l2.5 2.6h36.9M161.3 129.8l2.5 2.5h36.9M200.7 138.7h-36.9v10.1M260.3 122.2l-2.5 2.5h-36.8"/>
<path d="M260.3 124.7l-2.5 2.5h-36.8M260.3 127.2l-2.5 2.6h-36.8M260.3 129.8l-2.5 2.5h-36.8M45.7 146.3h36.8M45.7 143.8h36.8M45.7 141.2h36.8M163.8 146.3h36.9M163.8 143.8h36.9M163.8 141.2h36.9M137.2 165.3v1.3h-17.8"/>
</g>
<path d="M238 25.8h4.1M238 24.3h4.1M238 42.9h4.1M238 41.4h4.1" fill="none" stroke="#a00000" stroke-width=".51"/>
<g fill="#00a000" stroke="#00a000" stroke-width=".25">
<circle cx="45.7" cy="146.3" r=".41"/>
<circle cx="45.7" cy="143.8" r=".41"/>
<circle cx="45.7" cy="141.2" r=".41"/>
<circle cx="163.8" cy="146.3" r=".41"/>
<circle cx="163.8" cy="143.8" r=".41"/>
<circle cx="163.8" cy="141.2" r=".41"/>
</g>
<path d="M228.6 22.5v29.8M38.1 46h5.1v83.8M43.2 52.3h99v77.5M154.9 46h6.4v83.8M161.3 52.3h99v77.5" fill="none" stroke="#0000c0" stroke-width=".3"/>
<path d="M105.4 151.4h48.3M153.7 151.4v20.3M105.4 171.7v-20.3M153.7 171.7h-48.3" fill="none" stroke="#00f" stroke-width=".21" stroke-dasharray=".5" stroke-dashoffset=".3"/>
<text font-size="4.2" fill="#00f" x="16.5" y="182.9">NOTES</text>
<g font-size="2.1" fill="#00f">
<text x="190.5" y="14.6">EMI Filtering Near Connectors (High Impedance Nodes)</text>
<text x="72.4" y="30.5">+Y Antenna Deploy &amp; -Y Antenna Deploy</text>
<text x="72.4" y="32.6">Deploy resistors = 6.98 Ohms</text>
<text x="72.4" y="34.7">Imax = 4.2V/6.98V = 602mA</text>
<text x="72.4" y="36.9">Pmax = 2.53W</text>
<text x="63.5" y="94">Solar Safe N</text>
<text x="184.1" y="94">Solar Safe N</text>
<text x="58.4" y="96.5">Alert Signal</text>
<text x="58.4" y="99.1">-Z Deploy Switch 1</text>
<text x="58.4" y="101.6">-Z Deploy Switch 2</text>
<text x="176.5" y="96.5">Alert Signal</text>
<text x="176.5" y="99.1">-Z Deploy Switch 1</text>
<text x="176.5" y="101.6">-Z Deploy Switch 2</text>
<text x="58.4" y="104.1">I²C2 SCL</text>
<text x="58.4" y="106.7">I²C2 SDA</text>
<text x="105.4" y="104.1">Sensor Power</text>
<text x="176.5" y="104.1">I²C2 SCL</text>
<text x="176.5" y="106.7">I²C2 SDA</text>
<text x="223.5" y="104.1">Sensor Power</text>
<text x="58.4" y="109.2">+Z RTD</text>
<text x="58.4" y="111.8">-Z RTD</text>
<text x="102.9" y="111.8">-Y Antenna Deploy</text>
<text x="176.5" y="109.2">+Z RTD</text>
<text x="176.5" y="111.8">-Z RTD</text>
<text x="221" y="111.8">-Y Antenna Deploy</text>
<text x="58.4" y="114.3">+Z CIC</text>
<text x="58.4" y="116.8">-Z CIC</text>
<text x="102.9" y="119.4">+Y Antenna Deploy</text>
<text x="102.9" y="114.3">-Y Antenna Sensor</text>
<text x="102.9" y="116.8">+Y Antenna Sensor</text>
<text x="176.5" y="114.3">+Z CIC</text>
<text x="176.5" y="116.8">-Z CIC</text>
<text x="221" y="119.4">+Y Antenna Deploy</text>
<text x="221" y="114.3">-Y Antenna Sensor</text>
<text x="221" y="116.8">+Y Antenna Sensor</text>
<text x="58.4" y="129.5">Vbatt</text>
<text x="58.4" y="127">Solar Power A</text>
<text x="105.4" y="129.5">Vbatt</text>
<text x="105.4" y="127">Solar Power B</text>
<text x="176.5" y="129.5">Vbatt</text>
<text x="176.5" y="127">Solar Power A</text>
<text x="223.5" y="129.5">Vbatt</text>
<text x="223.5" y="127">Solar Power B</text>
<text x="45.7" y="135.9">VBATT HIGH CURRENT = 1A RATED</text>
<text x="58.4" y="132.1">Vbatt</text>
<text x="102.9" y="135.9">VBATT HIGH CURRENT = 1A RATED</text>
<text x="105.4" y="132.1">Vbatt</text>
<text x="163.8" y="135.9">VBATT HIGH CURRENT = 1A RATED</text>
<text x="176.5" y="132.1">Vbatt</text>
<text x="221" y="135.9">VBATT HIGH CURRENT = 1A RATED</text>
<text x="223.5" y="132.1">Vbatt</text>
<text x="109.2" y="158.7">BUS38 Sensor Power is driven by</text>
<text x="109.2" y="160.9">the IHU PCB</text>
<text x="16.5" y="188">* This MPPT implements a set-point constant voltage tracking algorithm based on panel temperature.</text>
<text x="16.5" y="190.1">* RIT MPPT Team: Brenton Salmi (KB1LQD), Bryce Salmi (KB1LQC), Ian MacKenzie (KB3OCF), Daniel Corriero.</text>
<text x="16.5" y="192.2">* NASA derating taken into account, not gauranteed</text>
</g>
<g font-size="2.1">
<text x="182.9" y="20.3">BUS46-UNF</text>
<text x="216.7" y="20.3">BUS46</text>
<text x="231.1" y="19.7">BUS44</text>
<text x="182.9" y="33">BUS48-UNF</text>
<text x="216.7" y="33">BUS48</text>
<text x="232.4" y="36.8">BUS50</text>
<text x="182.9" y="45.1">BUS29-UNF</text>
<text x="216.7" y="45.1">BUS29</text>
<text x="45.7" y="58.4">BUS1</text>
<text x="134" y="58.4">BUS2</text>
<text x="163.8" y="58.4">BUS1</text>
<text x="252.1" y="58.4">BUS2</text>
<text x="45.7" y="61">BUS3</text>
<text x="45.7" y="63.5">BUS5</text>
<text x="134" y="63.5">BUS6</text>
<text x="134" y="61">BUS4</text>
<text x="163.8" y="61">BUS3</text>
<text x="163.8" y="63.5">BUS5</text>
<text x="252.1" y="63.5">BUS6</text>
<text x="252.1" y="61">BUS4</text>
<text x="45.7" y="66">BUS7</text>
<text x="45.7" y="68.6">BUS9</text>
<text x="45.7" y="71.1">BUS11</text>
<text x="132.9" y="71.1">BUS12</text>
<text x="132.9" y="68.6">BUS10</text>
<text x="134" y="66">BUS8</text>
<text x="163.8" y="66">BUS7</text>
<text x="163.8" y="68.6">BUS9</text>
<text x="163.8" y="71.1">BUS11</text>
<text x="251" y="71.1">BUS12</text>
<text x="251" y="68.6">BUS10</text>
<text x="252.1" y="66">BUS8</text>
<text x="45.7" y="73.7">BUS13</text>
<text x="45.7" y="76.2">BUS15</text>
<text x="132.9" y="76.2">BUS16</text>
<text x="132.9" y="73.7">BUS14</text>
<text x="163.8" y="73.7">BUS13</text>
<text x="163.8" y="76.2">BUS15</text>
<text x="251" y="76.2">BUS16</text>
<text x="251" y="73.7">BUS14</text>
<text x="45.7" y="78.7">BUS17</text>
<text x="45.7" y="81.3">BUS19</text>
<text x="45.7" y="83.8">BUS21</text>
<text x="132.9" y="83.8">BUS22</text>
<text x="132.9" y="81.3">BUS20</text>
<text x="132.9" y="78.7">BUS18</text>
<text x="163.8" y="78.7">BUS17</text>
<text x="163.8" y="81.3">BUS19</text>
<text x="163.8" y="83.8">BUS21</text>
<text x="251" y="83.8">BUS22</text>
<text x="251" y="81.3">BUS20</text>
<text x="251" y="78.7">BUS18</text>
<text x="45.7" y="86.4">BUS23</text>
<text x="45.7" y="88.9">BUS25</text>
<text x="132.9" y="88.9">BUS26</text>
<text x="132.9" y="86.4">BUS24</text>
<text x="163.8" y="86.4">BUS23</text>
<text x="163.8" y="88.9">BUS25</text>
<text x="251" y="88.9">BUS26</text>
<text x="251" y="86.4">BUS24</text>
<text x="45.7" y="91.4">BUS27</text>
<text x="45.7" y="94">BUS29-UNF</text>
<text x="132.9" y="94">BUS30</text>
<text x="132.9" y="91.4">BUS28</text>
<text x="163.8" y="91.4">BUS27</text>
<text x="163.8" y="94">BUS29-UNF</text>
<text x="251" y="94">BUS30</text>
<text x="251" y="91.4">BUS28</text>
<text x="45.7" y="96.5">BUS31</text>
<text x="45.7" y="99.1">BUS33</text>
<text x="45.7" y="101.6">BUS35</text>
<text x="132.9" y="101.6">BUS36</text>
<text x="132.9" y="99.1">BUS34</text>
<text x="132.9" y="96.5">BUS32</text>
<text x="163.8" y="96.5">BUS31</text>
<text x="163.8" y="99.1">BUS33</text>
<text x="163.8" y="101.6">BUS35</text>
<text x="251" y="101.6">BUS36</text>
<text x="251" y="99.1">BUS34</text>
<text x="251" y="96.5">BUS32</text>
<text x="45.7" y="104.1">BUS37</text>
<text x="45.7" y="106.7">BUS39</text>
<text x="132.9" y="106.7">BUS40</text>
<text x="132.9" y="104.1">BUS38</text>
<text x="163.8" y="104.1">BUS37</text>
<text x="163.8" y="106.7">BUS39</text>
<text x="251" y="106.7">BUS40</text>
<text x="251" y="104.1">BUS38</text>
<text x="45.7" y="109.2">BUS41</text>
<text x="45.7" y="111.8">BUS43</text>
<text x="132.9" y="111.8">BUS44</text>
<text x="132.9" y="109.2">BUS42</text>
<text x="163.8" y="109.2">BUS41</text>
<text x="163.8" y="111.8">BUS43</text>
<text x="251" y="111.8">BUS44</text>
<text x="251" y="109.2">BUS42</text>
<text x="45.7" y="114.3">BUS45</text>
<text x="45.7" y="116.8">BUS47</text>
<text x="45.7" y="119.4">BUS49</text>
<text x="127.8" y="116.8">BUS48-UNF</text>
<text x="127.8" y="114.3">BUS46-UNF</text>
<text x="132.9" y="119.4">BUS50</text>
<text x="163.8" y="114.3">BUS45</text>
<text x="163.8" y="116.8">BUS47</text>
<text x="163.8" y="119.4">BUS49</text>
<text x="245.9" y="114.3">BUS46-UNF</text>
<text x="245.9" y="116.8">BUS48-UNF</text>
<text x="251" y="119.4">BUS50</text>
<text x="45.7" y="121.9">BUS51</text>
<text x="45.7" y="124.5">BUS53</text>
<text x="132.9" y="124.5">BUS54</text>
<text x="132.9" y="121.9">BUS52</text>
<text x="163.8" y="121.9">BUS51</text>
<text x="163.8" y="124.5">BUS53</text>
<text x="251" y="124.5">BUS54</text>
<text x="251" y="121.9">BUS52</text>
<text x="45.7" y="127">BUS55</text>
<text x="45.7" y="129.5">BUS57</text>
<text x="132.9" y="129.5">BUS58</text>
<text x="132.9" y="127">BUS56</text>
<text x="163.8" y="127">BUS55</text>
<text x="163.8" y="129.5">BUS57</text>
<text x="251" y="129.5">BUS58</text>
<text x="251" y="127">BUS56</text>
<text x="45.7" y="132.1">BUS59</text>
<text x="132.9" y="132.1">BUS60</text>
<text x="163.8" y="132.1">BUS59</text>
<text x="251" y="132.1">BUS60</text>
<text x="119.4" y="166.4">BUS38</text>
</g>
<g font-size="2.1" fill="#808000">
<text x="25.6" y="46.7">BUS[1..60]</text>
<text x="142.4" y="46.7">BUS[1..60]</text>
</g>
<g font-size="2.1" fill="#a00000">
<text x="85.8" y="58.4">1</text>
<text x="98.5" y="58.4">2</text>
<text x="203.9" y="58.4">1</text>
<text x="216.6" y="58.4">2</text>
<text x="85.8" y="61">3</text>
<text x="85.8" y="63.5">5</text>
<text x="98.5" y="61">4</text>
<text x="98.5" y="63.5">6</text>
<text x="203.9" y="61">3</text>
<text x="203.9" y="63.5">5</text>
<text x="216.6" y="61">4</text>
<text x="216.6" y="63.5">6</text>
<text x="85.2" y="71.1">11</text>
<text x="85.8" y="66">7</text>
<text x="85.8" y="68.6">9</text>
<text x="97.9" y="68.6">10</text>
<text x="97.9" y="71.1">12</text>
<text x="98.5" y="66">8</text>
<text x="203.3" y="71.1">11</text>
<text x="203.9" y="66">7</text>
<text x="203.9" y="68.6">9</text>
<text x="216" y="68.6">10</text>
<text x="216" y="71.1">12</text>
<text x="216.6" y="66">8</text>
<text x="85.2" y="73.7">13</text>
<text x="85.2" y="76.2">15</text>
<text x="97.9" y="73.7">14</text>
<text x="97.9" y="76.2">16</text>
<text x="203.3" y="73.7">13</text>
<text x="203.3" y="76.2">15</text>
<text x="216" y="73.7">14</text>
<text x="216" y="76.2">16</text>
<text x="85.2" y="83.8">21</text>
<text x="85.2" y="78.7">17</text>
<text x="85.2" y="81.3">19</text>
<text x="97.9" y="81.3">20</text>
<text x="97.9" y="83.8">22</text>
<text x="97.9" y="78.7">18</text>
<text x="203.3" y="83.8">21</text>
<text x="203.3" y="78.7">17</text>
<text x="203.3" y="81.3">19</text>
<text x="216" y="81.3">20</text>
<text x="216" y="83.8">22</text>
<text x="216" y="78.7">18</text>
<text x="85.2" y="86.4">23</text>
<text x="85.2" y="88.9">25</text>
<text x="97.9" y="86.4">24</text>
<text x="97.9" y="88.9">26</text>
<text x="203.3" y="86.4">23</text>
<text x="203.3" y="88.9">25</text>
<text x="216" y="86.4">24</text>
<text x="216" y="88.9">26</text>
<text x="85.2" y="91.4">27</text>
<text x="85.2" y="94">29</text>
<text x="97.9" y="94">30</text>
<text x="97.9" y="91.4">28</text>
<text x="203.3" y="91.4">27</text>
<text x="203.3" y="94">29</text>
<text x="216" y="94">30</text>
<text x="216" y="91.4">28</text>
<text x="85.2" y="96.5">31</text>
<text x="85.2" y="99.1">33</text>
<text x="85.2" y="101.6">35</text>
<text x="97.9" y="96.5">32</text>
<text x="97.9" y="99.1">34</text>
<text x="97.9" y="101.6">36</text>
<text x="203.3" y="96.5">31</text>
<text x="203.3" y="99.1">33</text>
<text x="203.3" y="101.6">35</text>
<text x="216" y="96.5">32</text>
<text x="216" y="99.1">34</text>
<text x="216" y="101.6">36</text>
<text x="85.2" y="104.1">37</text>
<text x="85.2" y="106.7">39</text>
<text x="97.9" y="106.7">40</text>
<text x="97.9" y="104.1">38</text>
<text x="203.3" y="104.1">37</text>
<text x="203.3" y="106.7">39</text>
<text x="216" y="106.7">40</text>
<text x="216" y="104.1">38</text>
<text x="85.2" y="109.2">41</text>
<text x="85.2" y="111.8">43</text>
<text x="97.9" y="109.2">42</text>
<text x="97.9" y="111.8">44</text>
<text x="203.3" y="109.2">41</text>
<text x="203.3" y="111.8">43</text>
<text x="216" y="109.2">42</text>
<text x="216" y="111.8">44</text>
<text x="85.2" y="114.3">45</text>
<text x="85.2" y="116.8">47</text>
<text x="85.2" y="119.4">49</text>
<text x="97.9" y="119.4">50</text>
<text x="97.9" y="114.3">46</text>
<text x="97.9" y="116.8">48</text>
<text x="203.3" y="114.3">45</text>
<text x="203.3" y="116.8">47</text>
<text x="203.3" y="119.4">49</text>
<text x="216" y="119.4">50</text>
<text x="216" y="114.3">46</text>
<text x="216" y="116.8">48</text>
<text x="179.9" y="173.2">Based on Rochester Institute of Technology P13271 Design</text>
<text x="179.9" y="179.3">Bryce Salmi, KB1LQC</text>
<text x="179.9" y="176.2">Brent Salmi, KB1LQD</text>
<text x="179.9" y="185.4">File: Connectors.sch</text>
<text x="179.9" y="182.3">The Radio Amateur Satellite Corporation</text>
<text x="179.9" y="191.5">Title: Fox-1 Maximum Power Point Tracker</text>
<text x="179.9" y="188.4">Sheet: /Connectors/</text>
<text x="179.9" y="197.6">KiCad E.D.A.</text>
<text x="179.9" y="194.5">Size: A4</text>
<text x="201.2" y="194.5">Date: 30 nov 2015</text>
<text x="264.2" y="194.5">Rev: 2.0</text>
<text x="264.2" y="197.6">Id: 7/37</text>
</g>
<g font-size="1.8" fill="#a00000">
<text x="37.3" y="11.9">1</text>
<text x="92.7" y="11.9">2</text>
<text x="148" y="11.9">3</text>
<text x="203.3" y="11.9">4</text>
<text x="258.6" y="11.9">5</text>
<text x="10.4" y="42.7">A</text>
<text x="285.3" y="42.7">A</text>
<text x="10.4" y="105.9">B</text>
<text x="285.3" y="105.9">B</text>
<text x="85.4" y="121.9">51</text>
<text x="85.4" y="124.5">53</text>
<text x="98.1" y="121.9">52</text>
<text x="98.1" y="124.5">54</text>
<text x="203.5" y="121.9">51</text>
<text x="203.5" y="124.5">53</text>
<text x="216.2" y="121.9">52</text>
<text x="216.2" y="124.5">54</text>
<text x="85.4" y="127">55</text>
<text x="85.4" y="129.5">57</text>
<text x="98.1" y="127">56</text>
<text x="98.1" y="129.5">58</text>
<text x="203.5" y="127">55</text>
<text x="203.5" y="129.5">57</text>
<text x="216.2" y="127">56</text>
<text x="216.2" y="129.5">58</text>
<text x="85.4" y="132.1">59</text>
<text x="98.1" y="132.1">60</text>
<text x="203.5" y="132.1">59</text>
<text x="216.2" y="132.1">60</text>
<text x="85.4" y="138.4">61</text>
<text x="85.4" y="141">62</text>
<text x="85.4" y="143.5">63</text>
<text x="203.5" y="138.4">61</text>
<text x="203.5" y="141">62</text>
<text x="203.5" y="143.5">63</text>
<text x="85.4" y="146">64</text>
<text x="203.5" y="146">64</text>
<text x="10.4" y="169.1">C</text>
<text x="285.3" y="169.1">C</text>
<text x="37.3" y="199.8">1</text>
<text x="92.7" y="199.8">2</text>
<text x="148" y="199.8">3</text>
<text x="203.3" y="199.8">4</text>
<text x="258.6" y="199.8">5</text>
</g>
<g font-size="1.8" fill="#00a0a0">
<text x="197.1" y="16.7">F2</text>
<text x="197.5" y="18.6">NFL21SP106X1C3D</text>
<text x="244.2" y="23">C149</text>
<text x="197.1" y="29.4">F3</text>
<text x="244.2" y="24.9">0.1uF</text>
<text x="197.5" y="31.3">NFL21SP106X1C3D</text>
<text x="197.1" y="41.4">F4</text>
<text x="244.2" y="40.2">C150</text>
<text x="197.5" y="43.4">NFL21SP106X1C3D</text>
<text x="244.2" y="42.1">0.1uF</text>
<text x="91.6" y="56.7">P5</text>
<text x="209.8" y="56.7">P6</text>
<text x="93.3" y="103.2" transform="rotate(-90 93.3 103.2)">QSH-030-01-X-D-A</text>
<text x="211.4" y="103.1" transform="rotate(-90 211.4 103.1)">QTH-030-02-X-D-A</text>
</g>
<g font-size="1.8" fill="#a000a0">
<text x="244.2" y="28.7">16V</text>
<text x="244.4" y="26.8">C0402</text>
<text x="244.2" y="45.9">16V</text>
<text x="244.4" y="44">C0402</text>
</g>
<text font-size="1.1" fill="#00a0a0" x="134.2" y="161.1">PWR_FLAG</text>
</svg>
